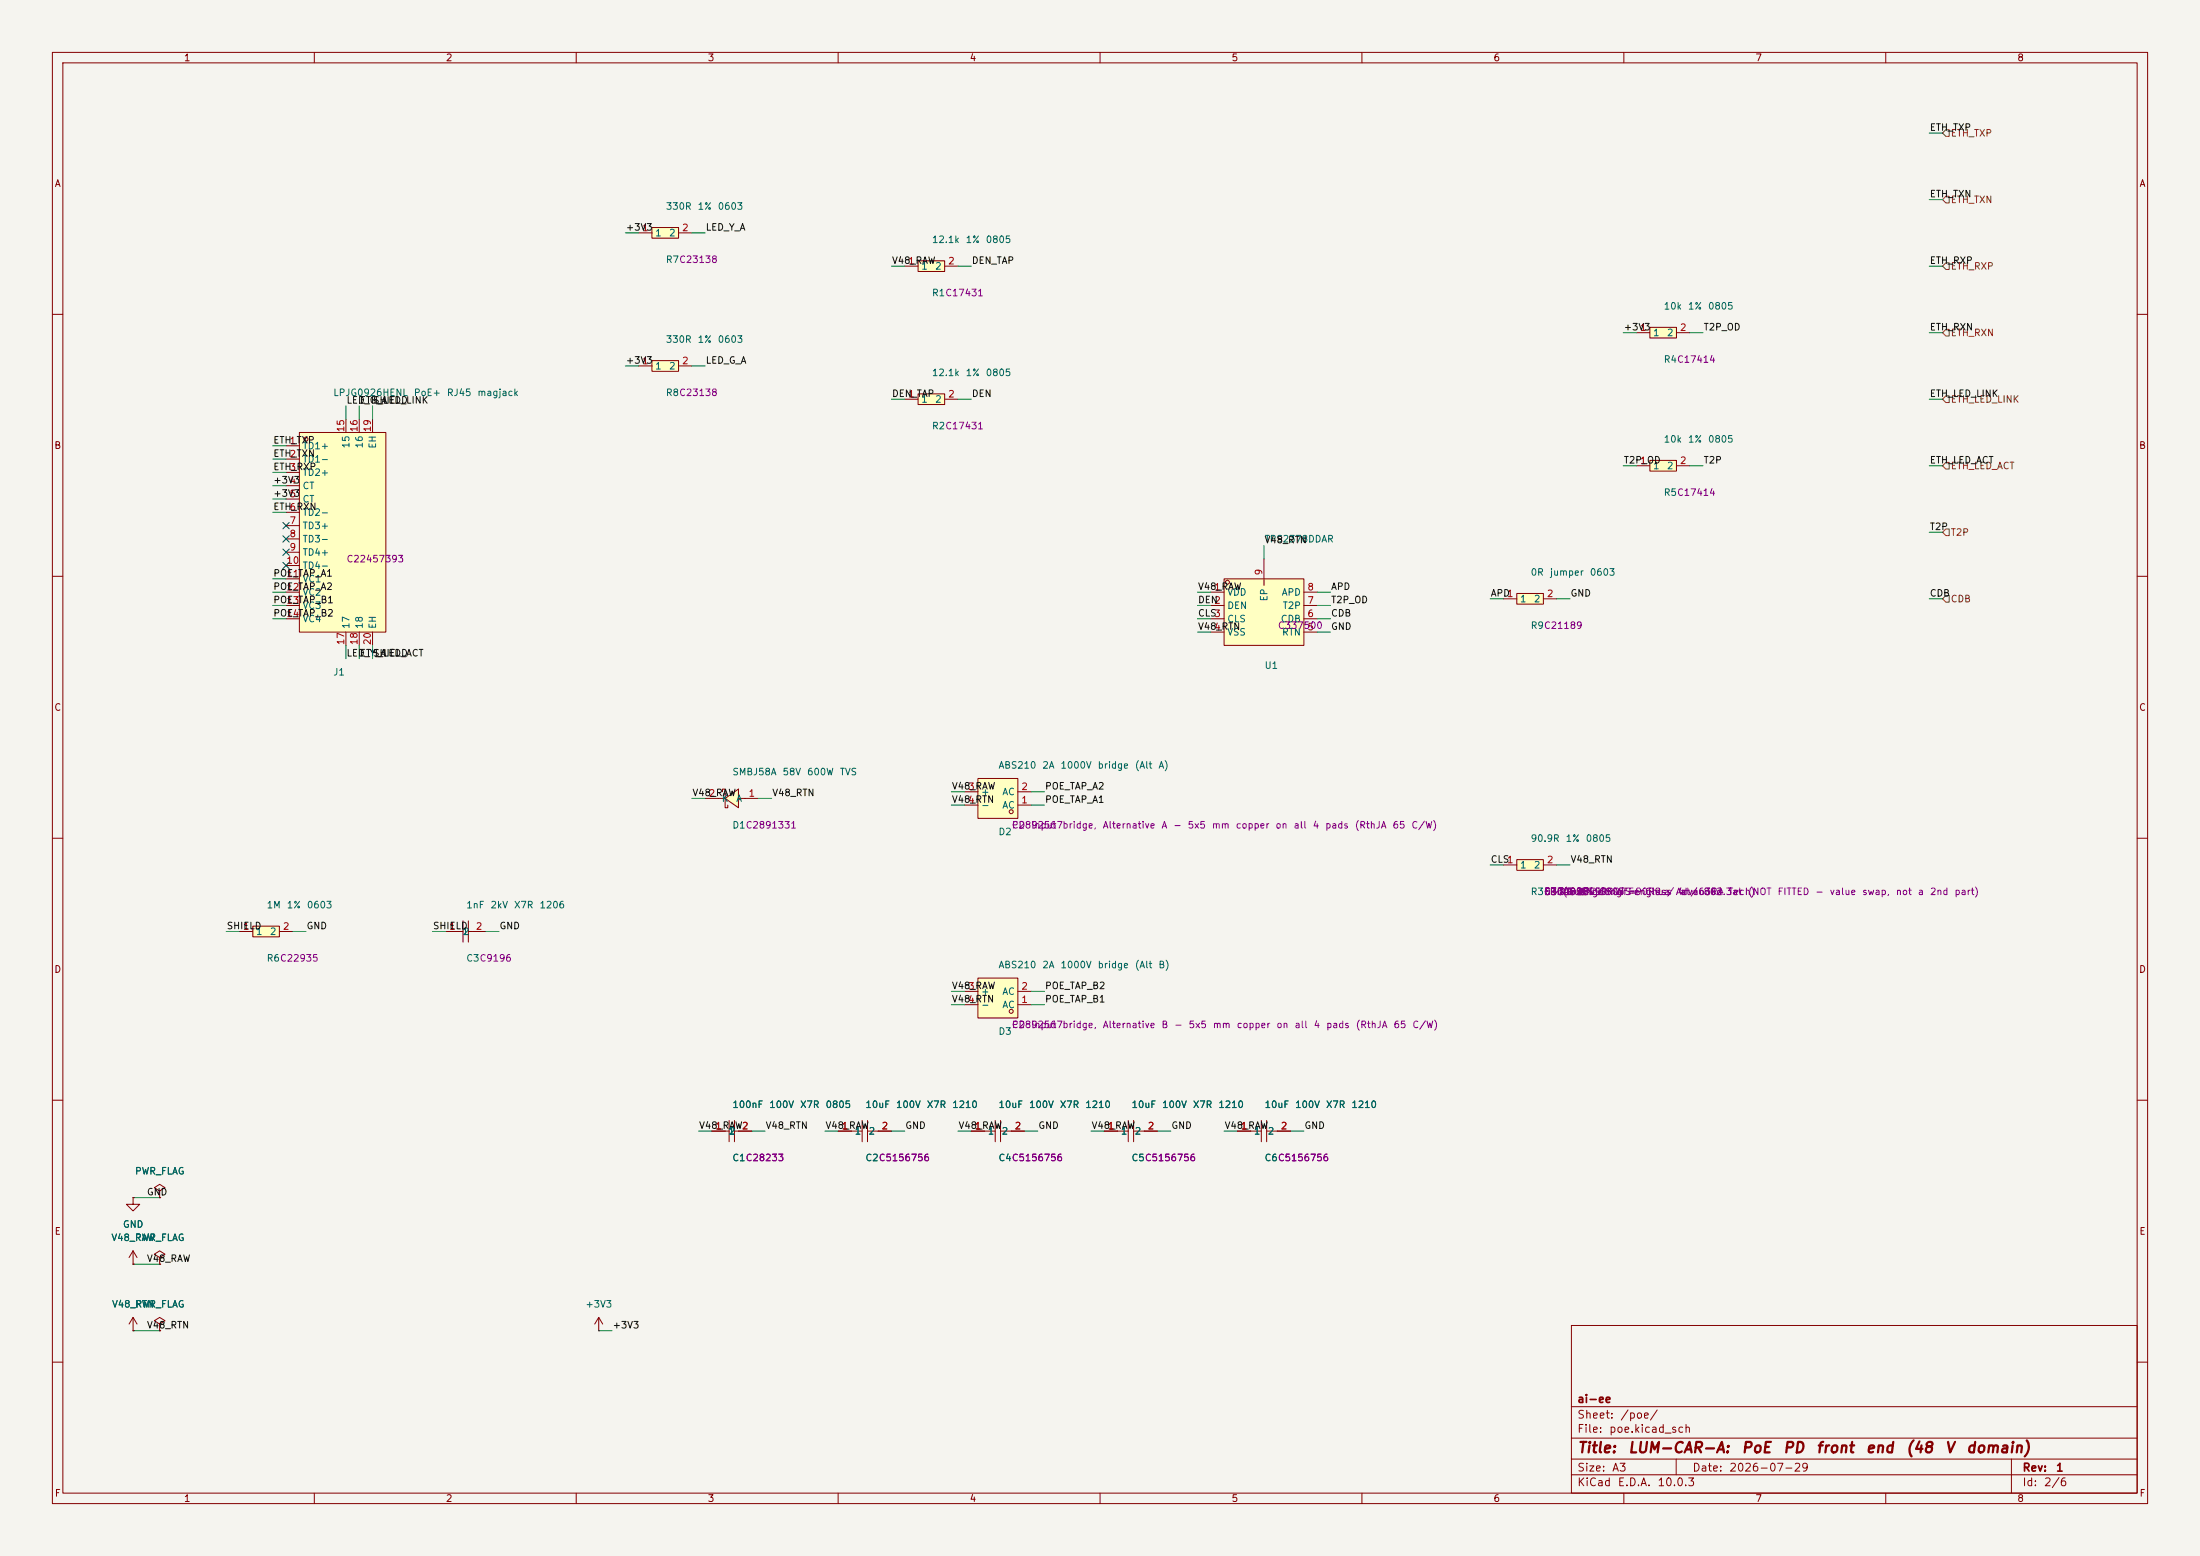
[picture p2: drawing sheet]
<svg xmlns="http://www.w3.org/2000/svg" width="420mm" height="297mm" viewBox="0 0 420 297" stroke-linecap="round" stroke-linejoin="round" font-family="sans-serif">
<path d="M0 0h420v297h-420z" fill="#f5f4ef" stroke="#f5f4ef" stroke-width=".19"/>
<g fill="none" stroke="#840000" stroke-width=".19">
<path d="M10 10h400v277h-400zM12 12h396v273h-396zM60 10v2M110 10v2M160 10v2M210 10v2M260 10v2M310 10v2M360 10v2M10 60h2M408 60h2M10 110h2"/>
<path d="M408 110h2M10 160h2M408 160h2M10 210h2M408 210h2M300 253h108v32h-108zM10 260h2M300 278.5h108M300 274.5h108M300 268.5h108M320 278.5v3M384 278.5v6.5"/>
<path d="M408 260h2M60 285v2M110 285v2M160 285v2M210 285v2M260 285v2M300 281.5h108M310 285v2M360 285v2"/>
</g>
<path d="M186.7 148.6h7.6v7.6h-7.6z" fill="#ffffc2"/>
<g fill="none" stroke="#840000" stroke-width=".19">
<path d="M184.1 153.7h2.6M184.1 151.1h2.6M186.7 148.6h7.6v7.6h-7.6zM194.3 153.7h2.5M194.3 151.1h2.5M135.9 215.9h3.3M139.2 213.9v4M140.2 215.9h3.3M140.2 213.9v4M160 215.9h4.6M164.6 213.9v4M165.6 215.9h4.6"/>
<path d="M165.6 213.9v4M30.5 252.7l1-.6-1-.6-1 .6 1 .6v1.3M30.5 254h.1M114.3 254h.1M114.3 251.5l-.8 1.2M114.3 251.5l.8 1.2M114.3 251.5v2.5"/>
<circle cx="193" cy="154.9" r=".38"/>
</g>
<path d="M57.1 82.6h16.6v38.1h-16.6z" fill="#ffffc2"/>
<g fill="none" stroke="#840000" stroke-width=".19">
<path d="M54.6 85.1h2.5M54.6 87.6h2.5M54.6 90.2h2.5M54.6 92.7h2.5M54.6 95.3h2.5M54.6 97.8h2.5M57.1 82.6h16.6v38.1h-16.6zM66 80v2.6M68.6 80v2.6M71.1 80v2.6M54.6 100.3h2.5M54.6 102.9h2.5"/>
<path d="M54.6 105.4h2.5M54.6 108h2.5M54.6 110.5h2.5M54.6 113h2.5M54.6 115.6h2.5M54.6 118.1h2.5M66 120.7v2.5M68.6 120.7v2.5M71.1 120.7v2.5"/>
<circle cx="58.4" cy="83.8" r=".38"/>
</g>
<path d="M315 62.5h5v2h-5z" fill="#ffffc2"/>
<path d="M312.4 63.5h2.6M315 62.5h5v2h-5zM320 63.5h2.6M210.8 215.9h4.6M215.4 213.9v4M216.4 215.9h4.6M216.4 213.9v4M236.2 215.9h4.6M240.8 213.9v4M241.8 215.9h4.6M241.8 213.9v4" fill="none" stroke="#840000" stroke-width=".19"/>
<path d="M186.7 186.7h7.6v7.6h-7.6z" fill="#ffffc2"/>
<g fill="none" stroke="#840000" stroke-width=".19">
<path d="M184.1 191.8h2.6M184.1 189.2h2.6M186.7 186.7h7.6v7.6h-7.6zM194.3 191.8h2.5M194.3 189.2h2.5"/>
<circle cx="193" cy="193" r=".38"/>
</g>
<path d="M289.6 113.3h5v2h-5z" fill="#ffffc2"/>
<path d="M287 114.3h2.6M289.6 113.3h5v2h-5zM294.6 114.3h2.6M185.4 215.9h4.6M190 213.9v4M191 215.9h4.6M191 213.9v4M30.5 240l1-.6-1-.6-1 .6 1 .6v1.3M30.5 241.3h.1" fill="none" stroke="#840000" stroke-width=".19"/>
<path d="M48.3 176.8h5v2h-5z" fill="#ffffc2"/>
<path d="M45.7 177.8h2.6M48.3 176.8h5v2h-5zM53.3 177.8h2.6" fill="none" stroke="#840000" stroke-width=".19"/>
<path d="M315 87.9h5v2h-5z" fill="#ffffc2"/>
<path d="M312.4 88.9h2.6M315 87.9h5v2h-5zM320 88.9h2.6M30.5 227.3l1-.6-1-.6-1 .6 1 .6v1.3M30.5 228.6h.1" fill="none" stroke="#840000" stroke-width=".19"/>
<path d="M233.7 110.5h15.2v12.7h-15.2z" fill="#ffffc2"/>
<g fill="none" stroke="#840000" stroke-width=".19">
<path d="M231.1 113h2.6M231.1 115.6h2.6M231.1 118.1h2.6M233.7 110.5h15.2v12.7h-15.2zM241.3 106.7v5.1M248.9 113h2.6M248.9 115.6h2.6M248.9 118.1h2.6M231.1 120.7h2.6M248.9 120.7h2.6M25.4 228.6v1.3h1.3l-1.3 1.2-1.3-1.2h1.3M25.4 228.6h.1"/>
<path d="M25.4 238.8l-.8 1.2M25.4 238.8l.8 1.2M25.4 238.8v2.5M25.4 241.3h.1"/>
<circle cx="234.3" cy="111.1" r=".38"/>
</g>
<path d="M138.4 152.4l2.6-1.8v3.6z" fill="#ffffc2"/>
<path d="M134.6 152.4h3.8M137.9 151.1v-.5h.5v3.6h.5v-.5M138.4 152.4l2.6-1.8v3.6zM141 152.4h3.8M85.1 177.8h3.3M88.4 175.8v4M89.4 177.8h3.3M89.4 175.8v4M25.4 254h.1M25.4 251.5l-.8 1.2M25.4 251.5l.8 1.2M25.4 251.5v2.5" fill="none" stroke="#840000" stroke-width=".19"/>
<path d="M175.3 49.8h5v2h-5z" fill="#ffffc2"/>
<path d="M172.7 50.8h2.6M175.3 49.8h5v2h-5zM180.3 50.8h2.6" fill="none" stroke="#840000" stroke-width=".19"/>
<path d="M175.3 75.2h5v2h-5z" fill="#ffffc2"/>
<path d="M172.7 76.2h2.6M175.3 75.2h5v2h-5zM180.3 76.2h2.6" fill="none" stroke="#840000" stroke-width=".19"/>
<path d="M289.6 164.1h5v2h-5z" fill="#ffffc2"/>
<path d="M287 165.1h2.6M289.6 164.1h5v2h-5zM294.6 165.1h2.6" fill="none" stroke="#840000" stroke-width=".19"/>
<path d="M124.5 43.4h5v2.1h-5z" fill="#ffffc2"/>
<path d="M121.9 44.5h2.6M124.5 43.4h5v2.1h-5zM129.5 44.5h2.6" fill="none" stroke="#840000" stroke-width=".19"/>
<path d="M124.5 68.8h5v2.1h-5z" fill="#ffffc2"/>
<g fill="none" stroke="#840000" stroke-width=".19">
<path d="M121.9 69.9h2.6M124.5 68.8h5v2.1h-5zM129.5 69.9h2.6M135.9 215.9h2.5M141 215.9h2.5M160 215.9h2.6M167.6 215.9h2.6M185.4 215.9h2.6M193 215.9h2.6M210.8 215.9h2.6M218.4 215.9h2.6M236.2 215.9h2.6"/>
<path d="M243.8 215.9h2.6M25.4 228.6h.1M30.5 228.6h.1M25.4 241.3h.1M25.4 254h.1M30.5 241.3h.1M30.5 254h.1"/>
</g>
<path d="M371.5 24.8h.6v1.2h-.6l-.7-.6zM371.5 37.5h.6v1.2h-.6l-.7-.6zM371.5 50.2h.6v1.2h-.6l-.7-.6zM371.5 62.9h.6v1.2h-.6l-.7-.6zM371.5 75.6h.6v1.2h-.6l-.7-.6zM371.5 88.3h.6v1.2h-.6l-.7-.6zM371.5 101h.6v1.2h-.6l-.7-.6zM371.5 113.7h.6v1.2h-.6l-.7-.6z" fill="none" stroke="#725600" stroke-width=".19"/>
<g fill="none" stroke="#009600" stroke-width=".19">
<path d="M368.3 25.4h2.5M368.3 38.1h2.5M119.4 44.5h2.5M132.1 44.5h2.5M170.2 50.8h2.5M182.9 50.8h2.5M368.3 50.8h2.5M66 77.5v2.5M68.6 77.5v2.5M71.1 77.5v2.5M119.4 69.9h2.5M132.1 69.9h2.5"/>
<path d="M170.2 76.2h2.5M182.9 76.2h2.5M309.9 63.5h2.5M322.6 63.5h2.5M368.3 76.2h2.5M368.3 63.5h2.5M52.1 90.2h2.5M52.1 92.7h2.5M52.1 95.3h2.5M52.1 97.8h2.5M52.1 85.1h2.5M52.1 87.6h2.5"/>
<path d="M309.9 88.9h2.5M322.6 88.9h2.5M368.3 88.9h2.5M52.1 118.1h2.5M52.1 113h2.5M52.1 115.6h2.5M52.1 110.5h2.5M228.6 118.1h2.5M228.6 113h2.5M228.6 115.6h2.5M241.3 104.1v2.6M251.5 118.1h2.5"/>
<path d="M251.5 113h2.5M251.5 115.6h2.5M284.5 114.3h2.5M297.2 114.3h2.5M368.3 114.3h2.5M368.3 101.6h2.5M66 123.2v2.5M68.6 123.2v2.5M71.1 123.2v2.5M228.6 120.7h2.5M251.5 120.7h2.5M132.1 152.4h2.5"/>
<path d="M144.8 152.4h2.5M181.6 153.7h2.5M181.6 151.1h2.5M196.8 153.7h2.6M196.8 151.1h2.6M43.2 177.8h2.5M55.9 177.8h2.5M82.5 177.8h2.6M92.7 177.8h2.5M284.5 165.1h2.5M297.2 165.1h2.5M181.6 189.2h2.5"/>
<path d="M181.6 191.8h2.5M196.8 189.2h2.6M196.8 191.8h2.6M133.3 215.9h2.6M143.5 215.9h2.5M157.5 215.9h2.5M170.2 215.9h2.5M182.9 215.9h2.5M195.6 215.9h2.5M208.3 215.9h2.5M221 215.9h2.5M233.7 215.9h2.5"/>
<path d="M246.4 215.9h2.5M25.4 228.6h5.1M25.4 254h5.1M25.4 241.3h5.1M114.3 254h2.5"/>
</g>
<path d="M54 99.7l1.2 1.2M55.2 99.7l-1.2 1.2M54 107.3l1.2 1.3M54 102.3l1.2 1.2M54 104.8l1.2 1.2M55.2 107.3l-1.2 1.3M55.2 102.3l-1.2 1.2M55.2 104.8l-1.2 1.2" fill="none" stroke="#000084" stroke-width=".19"/>
<g font-size="2" fill="#840000">
<text x="301" y="277.8">Title:</text>
<text x="310.7" y="277.8">LUM-CAR-A:</text>
<text x="332.3" y="277.8">PoE</text>
<text x="340.3" y="277.8">PD</text>
<text x="346.6" y="277.8">front</text>
<text x="356" y="277.8">end</text>
<text x="363.7" y="277.8">(48</text>
<text x="371.2" y="277.8">V</text>
<text x="375.2" y="277.8">domain)</text>
</g>
<g font-size="1.5" fill="#840000">
<text x="301" y="268.1">ai-ee</text>
<text x="301" y="273.8">File:</text>
<text x="301" y="271.1">Sheet:</text>
<text x="307.1" y="273.8">poe.kicad_sch</text>
<text x="309.2" y="271.1">/poe/</text>
<text x="301" y="281.2">Size:</text>
<text x="307.6" y="281.2">A3</text>
<text x="323" y="281.2">Date:</text>
<text x="330" y="281.2">2026-07-29</text>
<text x="386" y="281.2">Rev:</text>
<text x="392.4" y="281.2">1</text>
<text x="301" y="284">KiCad</text>
<text x="308.7" y="284">E.D.A.</text>
<text x="316.3" y="284">10.0.3</text>
<text x="386" y="284">Id:</text>
<text x="390.1" y="284">2/6</text>
</g>
<g font-size="1.3" fill="#840000">
<text x="35" y="12">1</text>
<text x="85" y="12">2</text>
<text x="135" y="12">3</text>
<text x="185" y="12">4</text>
<text x="235" y="12">5</text>
<text x="285" y="12">6</text>
<text x="335" y="12">7</text>
<text x="385" y="12">8</text>
<text x="10.3" y="36">A</text>
<text x="408.3" y="36">A</text>
<text x="10.3" y="86">B</text>
<text x="408.2" y="86">B</text>
<text x="10.3" y="136">C</text>
<text x="408.2" y="136">C</text>
<text x="10.3" y="186">D</text>
<text x="408.2" y="186">D</text>
<text x="10.3" y="236">E</text>
<text x="408.3" y="236">E</text>
<text x="10.3" y="286">F</text>
<text x="35" y="287">1</text>
<text x="85" y="287">2</text>
<text x="135" y="287">3</text>
<text x="185" y="287">4</text>
<text x="235" y="287">5</text>
<text x="285" y="287">6</text>
<text x="335" y="287">7</text>
<text x="385" y="287">8</text>
<text x="408.3" y="286">F</text>
</g>
<g font-size="1.3" fill="#0f0f0f">
<text x="368.3" y="25.3">ETH_TXP</text>
<text x="368.3" y="38">ETH_TXN</text>
<text x="119.4" y="44.3">+3V3</text>
<text x="134.6" y="44.3">LED_Y_A</text>
<text x="170.2" y="50.7">V48_RAW</text>
<text x="185.4" y="50.7">DEN_TAP</text>
<text x="368.3" y="50.7">ETH_RXP</text>
<text x="309.9" y="63.4">+3V3</text>
<text x="325.1" y="63.4">T2P_OD</text>
<text x="368.3" y="63.4">ETH_RXN</text>
<text x="119.4" y="69.7">+3V3</text>
<text x="134.6" y="69.7">LED_G_A</text>
<text x="66" y="77.3">LED_G_A</text>
<text x="68.6" y="77.3">ETH_LED_LINK</text>
<text x="71.1" y="77.3">SHIELD</text>
<text x="170.2" y="76.1">DEN_TAP</text>
<text x="185.4" y="76.1">DEN</text>
<text x="368.3" y="76.1">ETH_LED_LINK</text>
<text x="52.1" y="85">ETH_TXP</text>
<text x="52.1" y="87.5">ETH_TXN</text>
<text x="309.9" y="88.8">T2P_OD</text>
<text x="325.1" y="88.8">T2P</text>
<text x="368.3" y="88.8">ETH_LED_ACT</text>
<text x="52.1" y="90">ETH_RXP</text>
<text x="52.1" y="92.6">+3V3</text>
<text x="52.1" y="95.1">+3V3</text>
<text x="52.1" y="97.7">ETH_RXN</text>
<text x="368.3" y="101.5">T2P</text>
<text x="241.3" y="104">V48_RTN</text>
<text x="52.1" y="112.9">POE_TAP_A2</text>
<text x="52.1" y="110.4">POE_TAP_A1</text>
<text x="228.6" y="112.9">V48_RAW</text>
<text x="254" y="112.9">APD</text>
<text x="52.1" y="115.4">POE_TAP_B1</text>
<text x="52.1" y="118">POE_TAP_B2</text>
<text x="228.6" y="115.4">DEN</text>
<text x="228.6" y="118">CLS</text>
<text x="254" y="118">CDB</text>
<text x="254" y="115.4">T2P_OD</text>
<text x="284.5" y="114.2">APD</text>
<text x="299.7" y="114.2">GND</text>
<text x="368.3" y="114.2">CDB</text>
<text x="66" y="125.6">LED_Y_A</text>
<text x="68.6" y="125.6">ETH_LED_ACT</text>
<text x="71.1" y="125.6">SHIELD</text>
<text x="228.6" y="120.5">V48_RTN</text>
<text x="254" y="120.5">GND</text>
<text x="132.1" y="152.3">V48_RAW</text>
<text x="147.3" y="152.3">V48_RTN</text>
<text x="181.6" y="151">V48_RAW</text>
<text x="181.6" y="153.5">V48_RTN</text>
<text x="199.4" y="153.5">POE_TAP_A1</text>
<text x="199.4" y="151">POE_TAP_A2</text>
<text x="284.5" y="165">CLS</text>
<text x="299.7" y="165">V48_RTN</text>
<text x="43.2" y="177.7">SHIELD</text>
<text x="58.4" y="177.7">GND</text>
<text x="82.5" y="177.7">SHIELD</text>
<text x="95.2" y="177.7">GND</text>
<text x="181.6" y="189.1">V48_RAW</text>
<text x="181.6" y="191.6">V48_RTN</text>
<text x="199.4" y="191.6">POE_TAP_B1</text>
<text x="199.4" y="189.1">POE_TAP_B2</text>
<text x="133.3" y="215.8">V48_RAW2</text>
<text x="146" y="215.8">V48_RTN</text>
<text x="157.5" y="215.8">V48_RAW</text>
<text x="172.7" y="215.8">GND</text>
<text x="182.9" y="215.8">V48_RAW</text>
<text x="198.1" y="215.8">GND</text>
<text x="208.3" y="215.8">V48_RAW</text>
<text x="223.5" y="215.8">GND</text>
<text x="233.7" y="215.8">V48_RAW</text>
<text x="248.9" y="215.8">GND</text>
<text x="27.9" y="228.5">GND</text>
<text x="27.9" y="241.2">V48_RAW</text>
<text x="27.9" y="253.9">V48_RTN</text>
<text x="116.8" y="253.9">+3V3</text>
</g>
<g font-size="1.3" fill="#725600">
<text x="372.3" y="26.4">ETH_TXP</text>
<text x="372.3" y="39.1">ETH_TXN</text>
<text x="372.3" y="51.8">ETH_RXP</text>
<text x="372.3" y="64.5">ETH_RXN</text>
<text x="372.3" y="77.2">ETH_LED_LINK</text>
<text x="372.3" y="89.9">ETH_LED_ACT</text>
<text x="372.3" y="102.6">T2P</text>
<text x="372.3" y="115.3">CDB</text>
</g>
<g font-size="1.3" fill="#006464">
<text x="127" y="40.3">330R</text>
<text x="133.1" y="40.3">1%</text>
<text x="136.9" y="40.3">0603</text>
<text x="125" y="45.4">1</text>
<text x="127.6" y="45.4">2</text>
<text x="177.8" y="46.7">12.1k</text>
<text x="184.2" y="46.7">1%</text>
<text x="188.1" y="46.7">0805</text>
<text x="127" y="50.5">R7C23138</text>
<text x="175.8" y="51.8">1</text>
<text x="178.4" y="51.8">2</text>
<text x="177.8" y="56.9">R1C17431</text>
<text x="317.5" y="59.4">10k</text>
<text x="322.1" y="59.4">1%</text>
<text x="326" y="59.4">0805</text>
<text x="127" y="65.7">330R</text>
<text x="133.1" y="65.7">1%</text>
<text x="136.9" y="65.7">0603</text>
<text x="315.5" y="64.5">1</text>
<text x="318.1" y="64.5">2</text>
<text x="125" y="70.8">1</text>
<text x="127.6" y="70.8">2</text>
<text x="317.5" y="69.6">R4C17414</text>
<text x="63.5" y="75.9">LPJG0926HENL</text>
<text x="78.9" y="75.9">PoE+</text>
<text x="85.2" y="75.9">RJ45</text>
<text x="91" y="75.9">magjack</text>
<text x="127" y="75.9">R8C23138</text>
<text x="175.8" y="77.2">1</text>
<text x="177.8" y="72.1">12.1k</text>
<text x="178.4" y="77.2">2</text>
<text x="184.2" y="72.1">1%</text>
<text x="188.1" y="72.1">0805</text>
<text x="177.8" y="82.3">R2C17431</text>
<text x="57.7" y="86.1">TD1+</text>
<text x="57.7" y="88.6">TD1-</text>
<text x="67" y="85.7" transform="rotate(-90 67 85.7)">15</text>
<text x="69.6" y="85.7" transform="rotate(-90 69.6 85.7)">16</text>
<text x="72.1" y="85.7" transform="rotate(-90 72.1 85.7)">EH</text>
<text x="315.5" y="89.9">1</text>
<text x="317.5" y="84.8">10k</text>
<text x="318.1" y="89.9">2</text>
<text x="322.1" y="84.8">1%</text>
<text x="326" y="84.8">0805</text>
<text x="57.7" y="91.1">TD2+</text>
<text x="57.7" y="93.7">CT</text>
<text x="317.5" y="95">R5C17414</text>
<text x="57.7" y="96.2">CT</text>
<text x="57.7" y="98.8">TD2-</text>
<text x="57.7" y="101.3">TD3+</text>
<text x="57.7" y="103.8">TD3-</text>
<text x="57.7" y="106.4">TD4+</text>
<text x="241.3" y="103.8">TPS2378DDAR</text>
<text x="57.7" y="108.9">TD4-</text>
<text x="57.7" y="111.5">VC1</text>
<text x="292.1" y="110.2">0R</text>
<text x="295.8" y="110.2">jumper</text>
<text x="303.4" y="110.2">0603</text>
<text x="57.7" y="114">VC2</text>
<text x="57.7" y="116.5">VC3</text>
<text x="57.7" y="119.1">VC4</text>
<text x="234.2" y="114">VDD</text>
<text x="234.2" y="116.5">DEN</text>
<text x="234.2" y="119.1">CLS</text>
<text x="242.3" y="114.9" transform="rotate(-90 242.3 114.9)">EP</text>
<text x="244.4" y="119.1">CDB</text>
<text x="244.6" y="114">APD</text>
<text x="244.8" y="116.5">T2P</text>
<text x="290.1" y="115.3">1</text>
<text x="292.7" y="115.3">2</text>
<text x="67" y="120.1" transform="rotate(-90 67 120.1)">17</text>
<text x="69.6" y="120.1" transform="rotate(-90 69.6 120.1)">18</text>
<text x="72.1" y="120.1" transform="rotate(-90 72.1 120.1)">EH</text>
<text x="234.2" y="121.6">VSS</text>
<text x="244.6" y="121.6">RTN</text>
<text x="292.1" y="120.4">R9C21189</text>
<text x="63.5" y="129.2">J1</text>
<text x="241.3" y="128">U1</text>
<text x="139.7" y="148.3">SMBJ58A</text>
<text x="149.3" y="148.3">58V</text>
<text x="154" y="148.3">600W</text>
<text x="160.2" y="148.3">TVS</text>
<text x="190.5" y="147">ABS210</text>
<text x="198.9" y="147">2A</text>
<text x="202.3" y="147">1000V</text>
<text x="209.4" y="147">bridge</text>
<text x="216.5" y="147">(Alt</text>
<text x="221" y="147">A)</text>
<text x="137.7" y="153.4">K</text>
<text x="140.4" y="153.4">A</text>
<text x="187.2" y="152.1">+</text>
<text x="187.2" y="154.6">-</text>
<text x="191.2" y="154.6">AC</text>
<text x="191.2" y="152.1">AC</text>
<text x="139.7" y="158.5">D1C2891331</text>
<text x="190.5" y="159.7">D2</text>
<text x="292.1" y="161">90.9R</text>
<text x="298.8" y="161">1%</text>
<text x="302.6" y="161">0805</text>
<text x="290.1" y="166.1">1</text>
<text x="292.7" y="166.1">2</text>
<text x="50.8" y="173.7">1M</text>
<text x="54.6" y="173.7">1%</text>
<text x="58.5" y="173.7">0603</text>
<text x="88.9" y="173.7">1nF</text>
<text x="93.5" y="173.7">2kV</text>
<text x="98" y="173.7">X7R</text>
<text x="102.9" y="173.7">1206</text>
<text x="292.1" y="171.2">R3C3000584</text>
<text x="48.8" y="178.8">1</text>
<text x="51.4" y="178.8">2</text>
<text x="88.1" y="178.8">1</text>
<text x="88.2" y="178.8">2</text>
<text x="50.8" y="183.9">R6C22935</text>
<text x="88.9" y="183.9">C3C9196</text>
<text x="190.5" y="185.1">ABS210</text>
<text x="198.9" y="185.1">2A</text>
<text x="202.3" y="185.1">1000V</text>
<text x="209.4" y="185.1">bridge</text>
<text x="216.5" y="185.1">(Alt</text>
<text x="221" y="185.1">B)</text>
<text x="187.2" y="190.2">+</text>
<text x="191.2" y="190.2">AC</text>
<text x="187.2" y="192.7">-</text>
<text x="190.5" y="197.8">D3</text>
<text x="191.2" y="192.7">AC</text>
<text x="139.7" y="211.8">100nF</text>
<text x="146.7" y="211.8">100V</text>
<text x="152.6" y="211.8">X7R</text>
<text x="157.5" y="211.8">0805</text>
<text x="165.1" y="211.8">10uF</text>
<text x="170.9" y="211.8">100V</text>
<text x="176.8" y="211.8">X7R</text>
<text x="181.7" y="211.8">1210</text>
<text x="190.5" y="211.8">10uF</text>
<text x="196.3" y="211.8">100V</text>
<text x="202.2" y="211.8">X7R</text>
<text x="207.1" y="211.8">1210</text>
<text x="215.9" y="211.8">10uF</text>
<text x="221.7" y="211.8">100V</text>
<text x="227.6" y="211.8">X7R</text>
<text x="232.5" y="211.8">1210</text>
<text x="241.3" y="211.8">10uF</text>
<text x="247.1" y="211.8">100V</text>
<text x="253" y="211.8">X7R</text>
<text x="257.9" y="211.8">1210</text>
<text x="138.9" y="216.9">1</text>
<text x="139" y="216.9">2</text>
<text x="139.7" y="222">C1C28233</text>
<text x="163.1" y="216.9">1</text>
<text x="165.1" y="222">C2C5156756</text>
<text x="165.7" y="216.9">2</text>
<text x="188.5" y="216.9">1</text>
<text x="190.5" y="222">C4C5156756</text>
<text x="191.1" y="216.9">2</text>
<text x="213.9" y="216.9">1</text>
<text x="215.9" y="222">C5C5156756</text>
<text x="216.5" y="216.9">2</text>
<text x="239.3" y="216.9">1</text>
<text x="241.3" y="222">C6C5156756</text>
<text x="241.9" y="216.9">2</text>
<text x="25.7" y="224.5">PWR_FLAG</text>
<text x="21.2" y="237.2">V48_RAW</text>
<text x="23.4" y="234.7">GND</text>
<text x="25.7" y="237.2">PWR_FLAG</text>
<text x="21.3" y="249.9">V48_RTN</text>
<text x="25.7" y="249.9">PWR_FLAG</text>
<text x="111.7" y="249.9">+3V3</text>
</g>
<g font-size="1.3" fill="#a90000">
<text x="122.5" y="44.4">1</text>
<text x="130.1" y="44.4">2</text>
<text x="173.3" y="50.8">1</text>
<text x="180.9" y="50.8">2</text>
<text x="313" y="63.5">1</text>
<text x="320.6" y="63.5">2</text>
<text x="122.5" y="69.8">1</text>
<text x="130.1" y="69.8">2</text>
<text x="173.3" y="76.2">1</text>
<text x="180.9" y="76.2">2</text>
<text x="66" y="82.6" transform="rotate(-90 66 82.6)">15</text>
<text x="68.6" y="82.6" transform="rotate(-90 68.6 82.6)">16</text>
<text x="71.1" y="82.6" transform="rotate(-90 71.1 82.6)">19</text>
<text x="55.2" y="85.1">1</text>
<text x="55.2" y="87.6">2</text>
<text x="313" y="88.9">1</text>
<text x="320.6" y="88.9">2</text>
<text x="55.2" y="90.1">3</text>
<text x="55.2" y="92.7">4</text>
<text x="55.2" y="95.2">5</text>
<text x="55.2" y="97.8">6</text>
<text x="55.2" y="100.3">7</text>
<text x="54.6" y="107.9">10</text>
<text x="55.2" y="102.8">8</text>
<text x="55.2" y="105.4">9</text>
<text x="54.6" y="110.5">11</text>
<text x="54.6" y="113">12</text>
<text x="231.7" y="113">1</text>
<text x="241.3" y="109.9" transform="rotate(-90 241.3 109.9)">9</text>
<text x="249.5" y="113">8</text>
<text x="54.6" y="115.5">13</text>
<text x="54.6" y="118.1">14</text>
<text x="231.7" y="115.5">2</text>
<text x="231.7" y="118.1">3</text>
<text x="249.5" y="118.1">6</text>
<text x="249.5" y="115.5">7</text>
<text x="287.6" y="114.3">1</text>
<text x="295.2" y="114.3">2</text>
<text x="66" y="123.2" transform="rotate(-90 66 123.2)">17</text>
<text x="68.6" y="123.2" transform="rotate(-90 68.6 123.2)">18</text>
<text x="71.1" y="123.2" transform="rotate(-90 71.1 123.2)">20</text>
<text x="231.7" y="120.6">4</text>
<text x="249.5" y="120.6">5</text>
<text x="135.2" y="152.4">2</text>
<text x="142.8" y="152.4">1</text>
<text x="184.7" y="151.1">3</text>
<text x="184.7" y="153.6">4</text>
<text x="194.9" y="153.6">1</text>
<text x="194.9" y="151.1">2</text>
<text x="287.6" y="165.1">1</text>
<text x="295.2" y="165.1">2</text>
<text x="46.3" y="177.8">1</text>
<text x="53.9" y="177.8">2</text>
<text x="85.7" y="177.8">1</text>
<text x="90.7" y="177.8">2</text>
<text x="184.7" y="189.2">3</text>
<text x="184.7" y="191.7">4</text>
<text x="194.9" y="191.7">1</text>
<text x="194.9" y="189.2">2</text>
<text x="136.5" y="215.9">1</text>
<text x="141.5" y="215.9">2</text>
<text x="160.6" y="215.9">1</text>
<text x="168.2" y="215.9">2</text>
<text x="186" y="215.9">1</text>
<text x="193.6" y="215.9">2</text>
<text x="211.4" y="215.9">1</text>
<text x="219" y="215.9">2</text>
<text x="236.8" y="215.9">1</text>
<text x="244.4" y="215.9">2</text>
</g>
<g font-size="1.3" fill="#840084">
<text x="66" y="107.7">C22457393</text>
<text x="243.8" y="120.4">C337500</text>
<text x="193" y="158.5">C2892567bridge,</text>
<text x="193" y="158.5">PD</text>
<text x="196.8" y="158.5">input</text>
<text x="210.4" y="158.5">Alternative</text>
<text x="221.6" y="158.5">A</text>
<text x="223.9" y="158.5">-</text>
<text x="226.6" y="158.5">5x5</text>
<text x="231.2" y="158.5">mm</text>
<text x="235.8" y="158.5">copper</text>
<text x="243.4" y="158.5">on</text>
<text x="246.8" y="158.5">all</text>
<text x="250.5" y="158.5">4</text>
<text x="252.9" y="158.5">pads</text>
<text x="258.5" y="158.5">(RthJA</text>
<text x="265.7" y="158.5">65</text>
<text x="269.3" y="158.5">C/W)</text>
<text x="294.6" y="171.2">FH</text>
<text x="294.6" y="171.2">D-01</text>
<text x="294.6" y="171.2">C334927</text>
<text x="294.6" y="171.2">63.4R LEVER</text>
<text x="294.6" y="171.2">FRC0805F90R9TS=</text>
<text x="298.2" y="171.2">(Guangdong</text>
<text x="301.3" y="171.2">1%</text>
<text x="305.2" y="171.2">0805 Fenghua</text>
<text x="308.6" y="171.2">af=90R9</text>
<text x="313.9" y="171.2">Class</text>
<text x="318.1" y="171.2">/Advanced</text>
<text x="320.2" y="171.2">4</text>
<text x="320.6" y="171.2">at=63R4 Tech)</text>
<text x="322.6" y="171.2">/</text>
<text x="325.1" y="171.2">802.3at</text>
<text x="333.6" y="171.2">(NOT</text>
<text x="339.2" y="171.2">FITTED</text>
<text x="346.5" y="171.2">-</text>
<text x="349.2" y="171.2">value</text>
<text x="355.4" y="171.2">swap,</text>
<text x="361.8" y="171.2">not</text>
<text x="366" y="171.2">a</text>
<text x="368.3" y="171.2">2nd</text>
<text x="373" y="171.2">part)</text>
<text x="193" y="196.6">C2892567bridge,</text>
<text x="193" y="196.6">PD</text>
<text x="196.8" y="196.6">input</text>
<text x="210.4" y="196.6">Alternative</text>
<text x="221.6" y="196.6">B</text>
<text x="224.1" y="196.6">-</text>
<text x="226.8" y="196.6">5x5</text>
<text x="231.4" y="196.6">mm</text>
<text x="236" y="196.6">copper</text>
<text x="243.6" y="196.6">on</text>
<text x="247" y="196.6">all</text>
<text x="250.7" y="196.6">4</text>
<text x="253.1" y="196.6">pads</text>
<text x="258.7" y="196.6">(RthJA</text>
<text x="265.9" y="196.6">65</text>
<text x="269.5" y="196.6">C/W)</text>
</g>
</svg>
